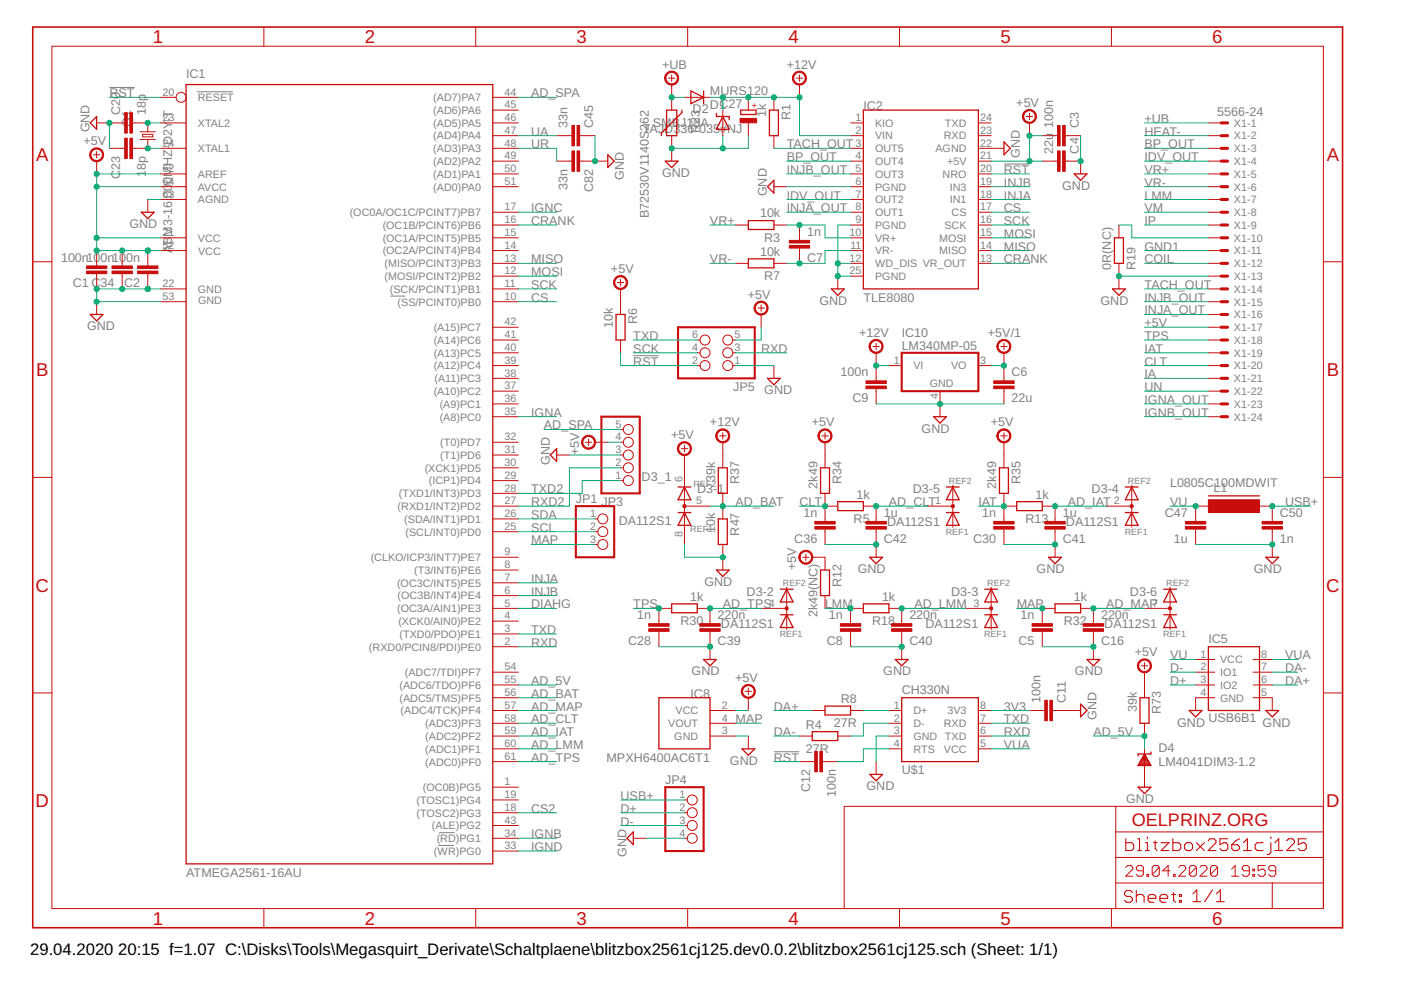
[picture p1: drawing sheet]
<svg xmlns="http://www.w3.org/2000/svg" width="297mm" height="210mm" viewBox="0 0 297 210" stroke-linecap="round" stroke-linejoin="round" font-family="sans-serif">
<path d="M23.2 18.5h5.4M41.8 19.5h7.5M212.9 34.8h5.3M82.8 62.8h3.1M134.3 75.4h5.3M164.1 159.4h5.3M93 179.3h3.2M93.1 176.6h3.3" fill="none" stroke="#808080" stroke-width=".21"/>
<g fill="none" stroke="#c90d0c" stroke-width=".28">
<path d="M39.5 17.9h65v165.3h-65zM146.5 19.3l2.7 1.3-2.7 1.4zM149.2 19.3v2.7M20.5 24.7v2.7l-1.4-1.3zM128.9 32.8l1.3 1.4-1.3 1.3zM141.1 34.2h2.7l-1.4 1.3zM141.3 23.3h2.2v5.5h-2.2zM144.6 23.3v.6l-4.4 4.3v.6M151.9 24v.7h2.7v.7M153.2 24.7l1.4 2.7h-2.7zM157 23.3h3.3v1h-3.3zM163.1 23.3h1.9v5.5h-1.9z"/>
<path d="M164.1 38.2v2.7l-1.4-1.3zM183 23.3h24.4v38h-24.4zM212.9 30.1l1.3 1.4-1.3 1.3zM227.8 36.9h2.7l-1.4 1.3zM30 45h2.7l-1.4 1.4zM158.7 46.8h5.4v1.9h-5.4zM158.7 54.9h5.4v1.9h-5.4zM236.3 50.4h1.9v5.4h-1.9zM19.1 66.7h2.7l-1.3 1.3zM130.6 66.7h1.9v5.4h-1.9zM176.3 61.3h2.7l-1.4 1.3zM235.9 61.3h2.7l-1.4 1.3z"/>
<path d="M118 95.1v2.7l-1.3-1.3zM152.3 99.2h1.9v5.4h-1.9zM162.7 80.2h2.7l-1.3 1.4zM174 99.2h1.9v5.4h-1.9zM198 88.3h2.7l-1.4 1.4zM211.9 99.2h1.9v5.4h-1.9zM143.8 103.3h2.7M143.8 108.7h2.7M145.1 103.3l1.4 2.7h-2.7zM145.1 108.7l1.4 2.7h-2.7zM152.3 110h1.9v5.4h-1.9zM177.6 106.4h5.4v1.9h-5.4z"/>
<path d="M184.4 118.2h2.7l-1.3 1.3zM200.7 103.3h2.7M200.7 108.7h2.7M202 108.7l1.4 2.7h-2.7zM202 103.3l1.4 2.7h-2.7zM215.6 106.4h5.4v1.9h-5.4zM222.3 118.2h2.7l-1.3 1.3zM238.6 103.3h2.7M238.6 108.7h2.7M239.9 108.7l1.4 2.7h-2.7zM239.9 103.3l1.4 2.7h-2.7zM256.2 105.1h10.8"/>
<path d="M268.4 118.2h2.7l-1.4 1.3zM142.4 128h5.4v1.9h-5.4zM149.2 139.8h2.7l-1.4 1.4zM151.9 120.9h2.7l-1.4 1.3zM165.4 124.9h2.7M165.4 130.3h2.7M166.8 124.9l1.3 2.7h-2.7zM166.8 130.3l1.3 2.8h-2.7zM174 120.9h1.9v5.4h-1.9zM183 128h5.5v1.9h-5.5zM189.8 139.8h2.7l-1.3 1.4zM208.8 124.9h2.7"/>
<path d="M208.8 130.3h2.7M210.1 124.9l1.4 2.7h-2.7zM210.1 130.3l1.4 2.8h-2.7zM223.7 128h5.4v1.9h-5.4zM230.5 139.8h2.7l-1.4 1.4zM246.7 124.9h2.7M246.7 130.3h2.7M248.1 124.9l1.3 2.7h-2.7zM248.1 130.3l1.3 2.8h-2.7zM256.2 137.1h10.8v13.5h-10.8zM139.7 147.9h10.8v10.9h-10.8zM157.3 158.8h2.7l-1.3 1.3z"/>
<path d="M172.2 155.1h5.4v1.9h-5.4zM174.9 149.7h5.4v1.9h-5.4zM191.2 147.9h16.2v13.6h-16.2zM229.1 149.3l1.4 1.3-1.4 1.4zM241.7 147.9h1.9v5.5h-1.9zM242.7 159.9l1.3 2.4h-2.7zM244 159.4v.5h-2.7v.4M252.1 150.6h2.7l-1.3 1.4zM268.4 150.6h2.7l-1.4 1.4zM132.9 177.7l1.4-1.3v2.7zM184.4 164.2h2.7l-1.3 1.3zM241.3 166.9h2.7l-1.3 1.4z"/>
<path d="M241.3 162.3h2.7M241.4 162h2.5M241.6 161.8h2.1M241.7 161.5h1.9M241.9 161.3h1.6M242 161.1h1.3M242.1 160.8h1.1M242.3 160.6h.8M242.4 160.4h.5M242.5 160.1h.3"/>
</g>
<g fill="none" stroke="#c90d0c" stroke-width=".21">
<path d="M11 9.8h269.6v182.8h-269.6zM55.9 5.7v4.1M100.9 5.7v4.1M141.7 16.6h1.4M142.4 15.9v1.4M142.4 17.9v5.4M145.8 5.7v4.1M168.8 16.6h1.4M169.5 15.9v1.4M169.5 17.9v2.7M190.7 5.7v4.1M235.6 5.7v4.1"/>
<path d="M19.8 32.8h1.4M20.5 32.1v1.4M20.5 34.2v2.7M20.5 26.1h6M23.2 31.5h3.3M28.1 26.1h3.2v1.8M29.7 27.9h3.3M29.7 29.6h3.3M30.2 28.5h2.2v.5h-2.2zM31.3 29.6v1.9h-3.2M34 20.6h3.3M34 26.1h5.5"/>
<path d="M34 31.5h5.5M34 36.9h5.5M34 39.6h5.5M104.5 20.6h5.4M104.5 26.1h5.4M104.5 31.5h5.4M104.5 28.8h5.4M104.5 34.2h5.4M104.5 36.9h5.4M104.5 39.6h5.4M104.5 23.3h5.4M118 28.8h3.3"/>
<path d="M118 34.2h3.3M122.9 28.8h3.3M122.9 34.2h6M142.4 28.8v5.4M145.1 20.6h5.4M153.2 23.3v5.5M158.7 20.6v2.7M158.7 26.1v2.7M164.1 20.6v2.7M164.1 28.8v2.7M164.1 39.6h2.7M180.3 26.1h2.7"/>
<path d="M180.3 31.5h2.7M180.3 28.8h2.7M180.3 34.2h2.7M180.3 36.9h2.7M180.3 39.6h2.7M207.4 26.1h2.7M207.4 31.5h5.5M207.4 28.8h2.7M207.4 34.2h2.7M207.4 36.9h2.7M207.4 39.6h2.7M217.6 24.7h1.3"/>
<path d="M218.3 24v1.4M218.3 26.1v2.7M221 28.8h3.2M221 34.2h3.2M225.8 28.8h3.3M225.8 34.2h3.3v2.7M256.2 26.1h2.7M256.2 31.5h2.7M256.2 28.8h2.7M256.2 34.2h2.7M256.2 36.9h2.7M256.2 39.6h2.7"/>
<path d="M6.9 55.5h4.1M20.5 53.1v3.3M20.5 58v3.3M25.9 53.1v3.3M25.9 58v3.3M31.3 42.3v2.7M31.3 53.1v3.3M31.3 58v3.3M34 42.3h5.5M34 50.4h5.5M34 53.1h5.5M104.5 45h5.4"/>
<path d="M104.5 47.7h5.4M104.5 50.4h5.4M104.5 53.1h5.4M104.5 55.8h5.4M104.5 58.5h5.4M130.9 59.9h1.3M131.6 59.2v1.4M156 47.7h2.7M156 55.8h2.7M164.1 47.7h2.7M164.1 55.8h2.7M169.5 47.7v3.3"/>
<path d="M169.5 52.6v3.2M177.6 58.5v2.8M180.3 42.3h2.7M180.3 45h2.7M180.3 47.7h2.7M180.3 50.4h2.7M180.3 53.1h2.7M180.3 55.8h2.7M180.3 58.5h2.7M207.4 42.3h2.7M207.4 45h2.7M207.4 47.7h2.7"/>
<path d="M207.4 50.4h2.7M207.4 53.1h2.7M207.4 55.8h2.7M237.2 47.7v2.7M237.2 55.8v5.5M256.2 42.3h2.7M256.2 45h2.7M256.2 47.7h2.7M256.2 50.4h2.7M256.2 53.1h2.7M256.2 55.8h2.7M256.2 58.5h2.7"/>
<path d="M280.6 55.5h4M20.5 64v2.7M34 61.3h5.5M34 64h5.5M104.5 77.5h5.4M104.5 74.8h5.4M104.5 72.1h5.4M104.5 69.4h5.4M104.5 61.3h5.4M104.5 64h5.4M131.6 61.3v5.4M131.6 72.1v2.7"/>
<path d="M147.8 77.5h.6M147.8 74.8h.6M147.8 72.1h.6M155.4 77.5h.6M155.4 74.8h.6M155.4 72.1h.6M160.7 65.3h1.4M161.4 64.6v1.4M161.4 66.7v2.7M164.1 77.5v2.7M185.1 73.4h1.3M185.8 72.8v1.3"/>
<path d="M185.8 74.8v6M188.5 77.5h2.7M207.4 77.5h2.7M212.2 73.4h1.3M212.9 72.8v1.3M212.9 74.8v6M256.2 77.5h2.7M256.2 74.8h2.7M256.2 72.1h2.7M256.2 69.4h2.7M256.2 61.3h2.7M256.2 64h2.7"/>
<path d="M256.2 66.7h2.7M104.5 88.3h5.4M104.5 85.6h5.4M104.5 82.9h5.4M104.5 80.2h5.4M104.5 93.8h5.4M104.5 96.5h5.4M104.5 99.2h5.4M118 96.5h2.7M124.1 93.8h1.4M124.8 93.1v1.3M126.2 93.8h2.7"/>
<path d="M131.6 93.8h.6M131.6 96.5h.6M131.6 99.2h.6M131.6 91.1h.6M144.4 95.1h1.4M145.1 94.4v1.4M145.1 96.5v18.9M152.6 92.4h1.3M153.2 91.7v1.4M153.2 93.8v5.4M174.2 92.4h1.4M174.9 91.7v1.4"/>
<path d="M174.9 93.8v5.4M185.8 82.4v3.2M199.3 82.9v5.4M212.2 92.4h1.3M212.9 82.4v3.2M212.9 91.7v1.4M212.9 93.8v5.4M256.2 88.3h2.7M256.2 85.6h2.7M256.2 82.9h2.7M256.2 80.2h2.7M6.9 101.2h4.1"/>
<path d="M104.5 107.3h5.4M104.5 118.2h5.4M104.5 101.9h5.4M104.5 112.7h5.4M104.5 110h5.4M104.5 104.6h5.4M126.2 112.7h.5M126.2 110h.5M126.2 115.4h.5M131.6 101.9h.6M145.1 107.3h5.4M153.2 104.6v5.4"/>
<path d="M153.2 115.4v5.5M170.2 118.2h1.3M170.9 117.5v1.3M172.2 118.2h2.7v2.7M174.9 107.3h2.7M174.9 104.6v6M174.9 112.2v3.2M183 107.3h2.8v3.3M185.8 112.2v6M196.6 107.3h5.4M202 102.8v9M212.9 107.3h2.7"/>
<path d="M212.9 104.6v6M212.9 112.2v3.2M221 107.3h2.7v3.3M223.7 112.2v6M234.5 107.3h5.4M239.9 102.8v9M253.5 112.2v3.2M256.2 107.3h-2.7v3.3M267 107.3h2.7v3.3M269.7 112.2v6M280.6 101.2h4M104.5 129h5.4"/>
<path d="M104.5 126.3h5.4M104.5 123.6h5.4M104.5 137.1h5.4M104.5 120.9h5.4M104.5 134.4h5.4M104.5 131.7h5.4M139.7 133.9v3.2M142.4 129h-2.7v3.2M147.8 129h2.7v3.2M150.5 133.9v5.9M161.4 129h5.4M166.8 124.5v9"/>
<path d="M174.9 126.3v2.7M180.3 133.9v3.2M183 129h-2.7v3.2M188.5 129h2.7v3.2M191.2 133.9v5.9M204.7 129h5.4M210.1 124.5v9M221 133.9v3.2M223.7 129h-2.7v3.2M229.1 129h2.7v3.2M231.8 133.9v5.9M242.7 129h5.4"/>
<path d="M248.1 124.5v9M253.5 139.8h4.1M265.7 139.8h4M6.9 146.9h4.1M104.5 150.6h5.4M104.5 156.1h5.4M104.5 153.4h5.4M104.5 158.8h5.4M104.5 147.9h5.4M104.5 145.2h5.4M104.5 142.5h5.4M150.5 150.6h5.5"/>
<path d="M150.5 156.1h5.5M150.5 153.4h5.5M158 146.6h1.3M158.7 145.9v1.4M158.7 147.9v2.7M158.7 156.1v2.7M169.5 156.1h2.7M172.2 150.6h2.7M177.6 156.1h2.7M180.3 150.6h2.7M188.5 150.6h2.7M188.5 156.1h2.7"/>
<path d="M188.5 153.4h2.7M188.5 158.8h2.7M207.4 150.6h2.7M207.4 156.1h2.7M207.4 153.4h2.7M207.4 158.8h2.7M218.3 150.6h3.2M223.1 150.6h6M242 141.2h1.3M242.7 140.5v1.3M242.7 142.5v5.4M242.7 153.4v2.7"/>
<path d="M242.7 158.8v8.1M253.5 145.2h4.1M253.5 142.5h4.1M257.6 147.9h-4.1v2.7M265.7 147.9h4v2.7M265.7 145.2h4M265.7 142.5h4M280.6 146.9h4M104.5 161.5h5.4M104.5 175h5.4M104.5 166.9h5.4M104.5 177.7h5.4"/>
<path d="M104.5 169.6h5.4M104.5 172.3h5.4M134.3 177.7h2.7M145.1 175h.6M145.1 177.7h.6M145.1 169.6h.6M145.1 172.3h.6M169.5 161.5h3.2M174.4 161.5h3.2M185.8 161.5v2.7M236.6 171v21.6M236.6 176.4h44"/>
<path d="M280.6 171h-101.6v21.6M55.9 192.6v4.1M100.9 192.6v4.1M104.5 180.4h5.4M145.8 192.6v4.1M190.7 192.6v4.1M235.6 192.6v4.1M236.6 187.2h44M236.6 181.8h44M238.7 183.9l.4-.4h.7l.4 .4v.4l-1.5 1.5h1.5M242.4 184.6h-1.1l-.4-.3v-.4l.4-.4h.7l.4 .4v1.5l-.4 .4h-.7l-.4-.4M243.2 185.4h.3v.4h-.3z"/>
<path d="M245.8 183.9v1.5l-.4 .4h-.7l-.4-.4M245.8 183.9l-.4-.4h-.7l-.4 .4v1.5M245.8 183.9l-1.5 1.5M248 184.6h-1.5l1.2-1.1v2.3M248.8 185.4h.4v.4h-.4zM249.9 183.9l.4-.4h.7l.4 .4v.4l-1.5 1.5h1.5M253.7 183.9v1.5l-.4 .4h-.8l-.3-.4M253.7 183.9l-.4-.4h-.8l-.3 .4v1.5M253.7 183.9l-1.5 1.5M254.4 183.9l.4-.4h.7l.4 .4v.4l-1.5 1.5h1.5M258.1 183.9v1.5l-.3 .4h-.8l-.4-.4M258.1 183.9l-.3-.4h-.8l-.4 .4v1.5"/>
<path d="M258.1 183.9l-1.5 1.5M261.1 185.8h1.5M261.1 184.3l.8-.8v2.3M264.9 184.6h-1.1l-.4-.3v-.4l.4-.4h.7l.4 .4v1.5l-.4 .4h-.7l-.4-.4M265.6 185.4h.4v.4h-.4zM265.6 184.3h.4v.3h-.4zM268.2 183.5h-1.5v1.1l.8-.3h.4l.3 .3v.8l-.3 .4h-.8l-.4-.4M269.7 187.2v5.4M270.5 184.6h-1.1l-.4-.3v-.4l.4-.4h.7l.4 .4v1.5l-.4 .4h-.7l-.4-.4"/>
<circle cx="38.4" cy="20.6" r="1.06"/>
<circle cx="149.5" cy="72.1" r="1.06"/>
<circle cx="149.5" cy="77.5" r="1.06"/>
<circle cx="149.5" cy="74.8" r="1.06"/>
<circle cx="154.3" cy="74.8" r="1.06"/>
<circle cx="154.3" cy="77.5" r="1.06"/>
<circle cx="154.3" cy="72.1" r="1.06"/>
<circle cx="133.2" cy="93.8" r="1.06"/>
<circle cx="133.2" cy="99.2" r="1.06"/>
<circle cx="133.2" cy="96.5" r="1.06"/>
<circle cx="133.2" cy="91.1" r="1.06"/>
<circle cx="127.8" cy="110" r="1.06"/>
<circle cx="127.8" cy="115.4" r="1.06"/>
<circle cx="127.8" cy="112.7" r="1.06"/>
<circle cx="133.2" cy="101.9" r="1.06"/>
<circle cx="146.8" cy="169.6" r="1.06"/>
<circle cx="146.8" cy="172.3" r="1.06"/>
<circle cx="146.8" cy="177.7" r="1.06"/>
<circle cx="146.8" cy="175" r="1.06"/>
</g>
<g fill="#c90d0c" stroke="#c90d0c" stroke-width=".21">
<path d="M156.9 25.1h3.5v.9h-3.5z"/>
<path d="M137.5 132.2h4.4v.6h-4.4z"/>
<path d="M137.5 133.3h4.4v.6h-4.4z"/>
<path d="M210.7 110.6h4.3v.5h-4.3z"/>
<path d="M210.7 111.6h4.3v.6h-4.3z"/>
<path d="M172.8 110.6h4.3v.5h-4.3z"/>
<path d="M172.8 111.6h4.3v.6h-4.3z"/>
<path d="M148.4 132.2h4.3v.6h-4.3z"/>
<path d="M148.4 133.3h4.3v.6h-4.3z"/>
<path d="M189 132.2h4.3v.6h-4.3z"/>
<path d="M189 133.3h4.3v.6h-4.3z"/>
<path d="M221.5 110.6h4.3v.5h-4.3z"/>
<path d="M221.5 111.6h4.3v.6h-4.3z"/>
<path d="M183.6 110.6h4.3v.5h-4.3z"/>
<path d="M183.6 111.6h4.3v.6h-4.3z"/>
<path d="M218.8 132.2h4.3v.6h-4.3z"/>
<path d="M218.8 133.3h4.3v.6h-4.3z"/>
<path d="M229.7 132.2h4.3v.6h-4.3z"/>
<path d="M229.7 133.3h4.3v.6h-4.3z"/>
<path d="M18.3 56.4h4.3v.5h-4.3z"/>
<path d="M18.3 57.5h4.3v.5h-4.3z"/>
<path d="M29.2 56.4h4.3v.5h-4.3z"/>
<path d="M29.2 57.5h4.3v.5h-4.3z"/>
<path d="M23.7 56.4h4.4v.5h-4.4z"/>
<path d="M23.7 57.5h4.4v.5h-4.4z"/>
<path d="M27.5 23.9h.6v4.3h-.6z"/>
<path d="M26.4 23.9h.6v4.3h-.6z"/>
<path d="M27.5 29.3h.6v4.3h-.6z"/>
<path d="M26.4 29.3h.6v4.3h-.6z"/>
<path d="M224.2 26.6h.6v4.3h-.6z"/>
<path d="M225.3 26.6h.5v4.3h-.5z"/>
<path d="M224.2 32h.6v4.3h-.6z"/>
<path d="M225.3 32h.5v4.3h-.5z"/>
<path d="M210.7 81.9h4.3v.5h-4.3z"/>
<path d="M210.7 80.8h4.3v.5h-4.3z"/>
<path d="M167.3 51h4.4v.5h-4.4z"/>
<path d="M167.3 52h4.4v.6h-4.4z"/>
<path d="M251.3 111.6h4.4v.6h-4.4z"/>
<path d="M251.3 110.6h4.4v.5h-4.4z"/>
<path d="M256.2 106h10.8v2.7h-10.8z"/>
<path d="M267.6 111.6h4.3v.6h-4.3z"/>
<path d="M267.6 110.6h4.3v.5h-4.3z"/>
<path d="M221.5 148.5h.6v4.3h-.6z"/>
<path d="M222.6 148.5h.5v4.3h-.5z"/>
<path d="M178.2 132.2h4.3v.6h-4.3z"/>
<path d="M178.2 133.3h4.3v.6h-4.3z"/>
<path d="M121.3 32h.5v4.3h-.5z"/>
<path d="M122.3 32h.6v4.3h-.6z"/>
<path d="M121.3 26.6h.5v4.3h-.5z"/>
<path d="M122.3 26.6h.6v4.3h-.6z"/>
<path d="M183.6 80.8h4.3v.5h-4.3z"/>
<path d="M183.6 81.9h4.3v.5h-4.3z"/>
<path d="M173.8 159.3h.6v4.3h-.6z"/>
<path d="M172.7 159.3h.6v4.3h-.6z"/>
</g>
<g fill="#c90d0c" stroke="#c90d0c" stroke-width=".21">
<path d="M173.8 91.4a1.49 1.49 0 0 1 2.4 .2 1.49 1.49 0 0 1-.9 2.3 1.49 1.49 0 0 1-1.9-1.5h.3a1.22 1.22 0 0 1 1.7-1.1 1.22 1.22 0 0 1 .3 2 1.22 1.22 0 0 1-2-.6v-.3h-.3z" fill-rule="evenodd"/>
<path d="M211.7 91.4a1.49 1.49 0 0 1 2.4 .2 1.49 1.49 0 0 1-.8 2.3 1.49 1.49 0 0 1-2-1.5h.3a1.22 1.22 0 0 1 1.7-1.1 1.22 1.22 0 0 1 .3 2 1.22 1.22 0 0 1-1.9-.6l-.1-.3h-.3z" fill-rule="evenodd"/>
<path d="M152.1 91.4a1.49 1.49 0 0 1 2.4 .2 1.49 1.49 0 0 1-.9 2.3 1.49 1.49 0 0 1-1.9-1.5h.3a1.22 1.22 0 0 1 1.7-1.1 1.22 1.22 0 0 1 .3 2 1.22 1.22 0 0 1-1.9-.6l-.1-.3h-.3z" fill-rule="evenodd"/>
<path d="M19.4 31.8a1.48 1.48 0 0 1 2.3 .2 1.48 1.48 0 0 1-.8 2.2 1.48 1.48 0 0 1-1.9-1.4h.3a1.22 1.22 0 0 1 1.7-1.1 1.22 1.22 0 0 1 .3 2 1.22 1.22 0 0 1-2-.6v-.3h-.3z" fill-rule="evenodd"/>
<path d="M160.3 64.3a1.49 1.49 0 0 1 2.3 .3 1.49 1.49 0 0 1-.8 2.2 1.49 1.49 0 0 1-1.9-1.5h.2a1.22 1.22 0 0 1 1.8-1.1 1.22 1.22 0 0 1 .3 2 1.22 1.22 0 0 1-2-.6l-.1-.3h-.2z" fill-rule="evenodd"/>
<path d="M130.5 58.9a1.49 1.49 0 0 1 2.3 .2 1.49 1.49 0 0 1-.8 2.3 1.49 1.49 0 0 1-1.9-1.5h.2a1.22 1.22 0 0 1 1.8-1.1 1.22 1.22 0 0 1 .3 2 1.22 1.22 0 0 1-2-.6l-.1-.3h-.2z" fill-rule="evenodd"/>
<path d="M217.1 23.7a1.49 1.49 0 0 1 2.4 .2 1.49 1.49 0 0 1-.8 2.2 1.49 1.49 0 0 1-1.9-1.4h.2a1.22 1.22 0 0 1 1.7-1.2 1.22 1.22 0 0 1 .4 2.1 1.22 1.22 0 0 1-2-.6l-.1-.3h-.2z" fill-rule="evenodd"/>
<path d="M157.5 145.6a1.49 1.49 0 0 1 2.4 .2 1.49 1.49 0 0 1-.8 2.2 1.49 1.49 0 0 1-1.9-1.4h.2a1.22 1.22 0 0 1 1.8-1.2 1.22 1.22 0 0 1 .2 2.1 1.22 1.22 0 0 1-1.9-.6l-.1-.3h-.2z" fill-rule="evenodd"/>
<path d="M144 94.1a1.49 1.49 0 0 1 2.4 .2 1.49 1.49 0 0 1-.9 2.3 1.49 1.49 0 0 1-1.9-1.5h.3a1.22 1.22 0 0 1 1.7-1.1 1.22 1.22 0 0 1 .3 2 1.22 1.22 0 0 1-2-.6v-.3h-.3z" fill-rule="evenodd"/>
<path d="M168.4 15.6a1.49 1.49 0 0 1 2.4 .2 1.49 1.49 0 0 1-.9 2.2 1.49 1.49 0 0 1-1.9-1.4h.3a1.22 1.22 0 0 1 1.7-1.2 1.22 1.22 0 0 1 .3 2 1.22 1.22 0 0 1-2-.6v-.2h-.3z" fill-rule="evenodd"/>
<path d="M141.3 15.6a1.49 1.49 0 0 1 2.4 .2 1.49 1.49 0 0 1-.9 2.2 1.49 1.49 0 0 1-1.9-1.4h.3a1.22 1.22 0 0 1 1.7-1.2 1.22 1.22 0 0 1 .3 2 1.22 1.22 0 0 1-2-.6v-.2h-.3z" fill-rule="evenodd"/>
<path d="M241.5 140.2a1.49 1.49 0 0 1 2.4 .2 1.49 1.49 0 0 1-.9 2.2 1.49 1.49 0 0 1-1.8-1.4h.2a1.22 1.22 0 0 1 1.7-1.2 1.22 1.22 0 0 1 .3 2.1 1.22 1.22 0 0 1-1.9-.6l-.1-.3h-.2z" fill-rule="evenodd"/>
<path d="M123.7 92.8a1.49 1.49 0 0 1 2.4 .2 1.49 1.49 0 0 1-.9 2.2 1.49 1.49 0 0 1-1.9-1.4h.3a1.22 1.22 0 0 1 1.7-1.2 1.22 1.22 0 0 1 .3 2.1 1.22 1.22 0 0 1-2-.6v-.3h-.3z" fill-rule="evenodd"/>
<path d="M184.6 72.5a1.49 1.49 0 0 1 2.4 .2 1.49 1.49 0 0 1-.8 2.2 1.49 1.49 0 0 1-1.9-1.5h.2a1.22 1.22 0 0 1 1.8-1.1 1.22 1.22 0 0 1 .2 2.1 1.22 1.22 0 0 1-1.9-.7l-.1-.3h-.2z" fill-rule="evenodd"/>
<path d="M211.7 72.5a1.49 1.49 0 0 1 2.4 .2 1.49 1.49 0 0 1-.8 2.2 1.49 1.49 0 0 1-2-1.5h.3a1.22 1.22 0 0 1 1.7-1.1 1.22 1.22 0 0 1 .3 2.1 1.22 1.22 0 0 1-1.9-.7l-.1-.3h-.3z" fill-rule="evenodd"/>
<path d="M169.7 117.2a1.49 1.49 0 0 1 2.4 .2 1.49 1.49 0 0 1-.8 2.2 1.49 1.49 0 0 1-1.9-1.4h.2a1.22 1.22 0 0 1 1.7-1.2 1.22 1.22 0 0 1 .3 2 1.22 1.22 0 0 1-1.9-.6l-.1-.2h-.2z" fill-rule="evenodd"/>
<circle cx="145.1" cy="107.3" r=".36"/>
<circle cx="166.8" cy="129" r=".35"/>
<circle cx="210.1" cy="129" r=".35"/>
<circle cx="239.9" cy="107.3" r=".35"/>
<circle cx="202" cy="107.3" r=".36"/>
<circle cx="248.1" cy="129" r=".35"/>
</g>
<g fill="none" stroke="#c90d0c" stroke-width=".23">
<path d="M238.7 177.8v2.5h1.2l.4-.4v-.8l-.4-.4h-1.2M241.2 177.8h.4v2.5M242.8 178.7h.5v1.6M243.3 177.4v.4M244.5 178.7h.8M244.9 178.3v1.6l.4 .4M246.2 178.7h1.6l-1.6 1.6h1.6M248.7 177.8v2.5h1.2l.4-.4v-.8l-.4-.4h-1.2M251.2 179.1l.4-.4h.8l.4 .4v.8l-.4 .4h-.8l-.4-.4zM253.7 178.7l1.6 1.6M255.3 178.7l-1.6 1.6M256.2 178.3l.4-.5h.8l.4 .5v.4l-1.6 1.6h1.6"/>
<path d="M260.3 177.8h-1.6v1.3l.8-.4h.4l.4 .4v.8l-.4 .4h-.8l-.4-.4M261.2 179.1h1.2l.4 .4v.4l-.4 .4h-.8l-.4-.4zM262.8 177.8l-.8 .5-.8 .8M263.6 178.7l.9-.9v2.5M267.8 178.7h-1.2l-.5 .4v.8l.5 .4h1.2M269.5 178.7v2.1l-.5 .4h-.4M269.5 177.4v.4M270.3 178.7l.8-.9v2.5M272.8 178.3l.4-.5h.8l.4 .5v.4l-1.6 1.6h1.6M276.9 177.8h-1.6v1.3l.8-.4h.4l.4 .4v.8l-.4 .4h-.8l-.4-.4M240.1 189.2l-.4-.4h-.9l-.4 .4v.5l.4 .4h.9l.4 .4v.4l-.4 .4h-.9l-.4-.4M240.9 190.1l.4-.4h.9l.4 .4v1.2"/>
<path d="M240.9 188.8v2.5M241.2 180.3h.8M242.8 180.3h.9M243.4 190.5h1.7v-.4l-.4-.4h-.9l-.4 .4v.8l.4 .4h.9M245.9 190.5h1.7v-.4l-.4-.4h-.9l-.4 .4v.8l.4 .4h.9M248.4 189.7h.8M248.8 189.2v1.7l.4 .4M250.1 189.7h.4v.4h-.4zM250.1 190.9h.4v.4h-.4zM252.9 189.5l.8-.8v2.5M252.9 191.2h1.7M257.1 188.7l-1.7 2.5"/>
<path d="M257.9 191.2h1.7M257.9 189.5l.8-.8v2.5M263.6 180.3h1.7M270.3 180.3h1.6"/>
</g>
<path d="M6.9 5.7h277.7v191h-277.7z" fill="none" stroke="#c90d0c" stroke-width=".34"/>
<path d="M143.8 69.4h16.2v10.8h-16.2zM191.2 74.8h16.2v8.1h-16.2zM127.5 88.3h8.1v16.3h-8.1zM122.1 107.3h8.1v10.9h-8.1zM141.1 166.9h8.1v13.5h-8.1z" fill="none" stroke="#c90d0c" stroke-width=".44"/>
<g fill="none" stroke="#c90d0c" stroke-width=".66">
<path d="M258.9 26.1h1.4M258.9 28.8h1.4M258.9 31.5h1.4M258.9 34.2h1.4M258.9 36.9h1.4M258.9 39.6h1.4M258.9 42.3h1.4M258.9 45h1.4M258.9 47.7h1.4M258.9 50.4h1.4M258.9 53.1h1.4M258.9 55.8h1.4"/>
<path d="M258.9 58.5h1.4M258.9 61.3h1.4M258.9 64h1.4M258.9 66.7h1.4M258.9 69.4h1.4M258.9 72.1h1.4M258.9 74.8h1.4M258.9 77.5h1.4M258.9 80.2h1.4M258.9 82.9h1.4M258.9 85.6h1.4M258.9 88.3h1.4"/>
</g>
<g fill="none" stroke="#0dab76" stroke-width=".21">
<path d="M20.5 39.6h13.5M23.2 26.1v5.4M23.2 20.6h10.8M31.3 31.5h2.7M31.3 26.1h2.7M34 36.9h-13.5v16.2h13.5M109.9 31.5h8.1v2.7M109.9 28.8h8.1M109.9 20.6h8.1M126.2 28.8v5.4M142.4 20.6h2.7M150.5 20.6h19v8.2h10.8"/>
<path d="M153.2 20.6v2.7M153.2 28.8v2.7M158.7 28.8v2.7h-16.3M164.1 31.5h16.2M166.8 39.6h13.5M166.8 36.9h13.5M166.8 34.2h13.5M210.1 39.6h8.2M210.1 36.9h8.2M210.1 34.2h10.9M221 28.8h-2.7v5.4M229.1 28.8v5.4"/>
<path d="M242.7 31.5h13.5M242.7 39.6h13.5M242.7 36.9h13.5M242.7 34.2h13.5M242.7 28.8h13.5M242.7 26.1h13.5M20.5 50.4h13.5M31.3 42.3h2.7M109.9 58.5h8.1M109.9 47.7h8.1M109.9 55.8h8.1M109.9 45h8.1"/>
<path d="M150.5 47.7h5.5M150.5 55.8h5.5M166.8 42.3h13.5M166.8 47.7h8.1v2.7h5.4M166.8 45h13.5M177.6 55.8h2.7M180.3 47.7h-2.7v10.8h2.7M180.3 53.1h-5.4v2.7h-8.1M210.1 42.3h8.2M210.1 47.7h8.2M210.1 55.8h8.2M210.1 50.4h8.2"/>
<path d="M210.1 53.1h8.2M210.1 45h8.2M237.2 58.5h19M237.2 47.7h2.7v2.7h16.3M242.7 42.3h13.5M242.7 47.7h13.5M242.7 55.8h13.5M242.7 53.1h13.5M242.7 45h13.5M34 61.3h-13.5v2.7h13.5M109.9 61.3h8.1M109.9 64h8.1"/>
<path d="M131.6 74.8v2.7h16.2M134.3 72.1h13.5M134.3 74.8h13.5M156 77.5h8.1M156 74.8h10.8M161.4 69.4v2.7h-5.4M185.8 77.5h2.7M210.1 77.5h2.8M242.7 61.3h13.5M242.7 64h13.5M242.7 77.5h13.5M242.7 72.1h13.5"/>
<path d="M242.7 69.4h13.5M242.7 74.8h13.5M242.7 66.7h13.5M109.9 88.3h8.1M115.3 91.1h16.3M120.7 96.5h10.9M128.9 93.8h2.7M131.6 99.2h-10.9v8.1h-10.8M185.8 85.6h27.1M242.7 85.6h13.5M242.7 88.3h13.5M242.7 82.9h13.5"/>
<path d="M242.7 80.2h13.5M109.9 112.7h16.3M109.9 110h16.3M112.6 115.4h13.6M131.6 101.9h-8.2v2.7h-13.5M145.1 115.4v2.8h8.1M150.5 107.3h13.6M169.5 107.3h5.4M174.9 115.4h10.9M185.8 107.3h10.8M207.4 107.3h5.5M212.9 115.4h10.8"/>
<path d="M223.7 107.3h10.8M248.1 107.3h5.4M253.5 115.4h16.2M269.7 107.3h8.2M109.9 137.1h8.1M109.9 129h8.1M109.9 134.4h8.1M109.9 123.6h8.1M109.9 126.3h8.1M134.3 129h5.4M139.7 137.1h10.8M150.5 129h10.9"/>
<path d="M174.9 129h5.4M180.3 137.1h10.9M191.2 129h13.5M215.6 129h5.4M221 137.1h10.8M231.8 129h10.9M248.1 139.8h5.4M269.7 139.8h5.5M109.9 156.1h8.1M109.9 150.6h8.1M109.9 147.9h8.1M109.9 153.4h8.1"/>
<path d="M109.9 158.8h8.1M109.9 145.2h8.1M156 156.1h2.7M156 150.6h2.7M156 153.4h5.4M164.1 156.1h5.4M164.1 150.6h8.1M183 150.6h5.5M188.5 153.4h-5.5v2.7h-2.7M188.5 156.1h-2.7v5.4M188.5 158.8h-5.5v2.7h-5.4M210.1 156.1h8.2"/>
<path d="M210.1 150.6h8.2M210.1 153.4h8.2M210.1 158.8h8.2M231.8 156.1h10.9v2.7M248.1 145.2h5.4M248.1 142.5h5.4M269.7 145.2h5.5M269.7 142.5h5.5M109.9 177.7h8.1M109.9 161.5h8.1M109.9 172.3h8.1M131.6 172.3h13.5"/>
<path d="M131.6 175h13.5M131.6 169.6h13.5M137 177.7h8.1M164.1 161.5h5.4M109.9 180.4h8.1"/>
</g>
<g fill="#0dab76" stroke="#0dab76" stroke-width=".21">
<circle cx="153.2" cy="31.5" r=".55"/>
<circle cx="142.4" cy="31.5" r=".55"/>
<circle cx="185.8" cy="115.4" r=".55"/>
<circle cx="223.7" cy="115.4" r=".55"/>
<circle cx="191.2" cy="137.1" r=".55"/>
<circle cx="150.5" cy="137.1" r=".55"/>
<circle cx="153.2" cy="118.2" r=".55"/>
<circle cx="231.8" cy="137.1" r=".55"/>
<circle cx="23.2" cy="26.1" r=".55"/>
<circle cx="20.5" cy="64" r=".55"/>
<circle cx="25.9" cy="61.3" r=".55"/>
<circle cx="31.3" cy="61.3" r=".55"/>
<circle cx="20.5" cy="61.3" r=".55"/>
<circle cx="177.6" cy="58.5" r=".55"/>
<circle cx="177.6" cy="55.8" r=".55"/>
<circle cx="229.1" cy="34.2" r=".55"/>
<circle cx="269.7" cy="115.4" r=".55"/>
<circle cx="126.2" cy="34.2" r=".55"/>
<circle cx="199.3" cy="85.6" r=".55"/>
<circle cx="237.2" cy="58.5" r=".55"/>
<circle cx="20.5" cy="50.4" r=".55"/>
<circle cx="20.5" cy="36.9" r=".55"/>
<circle cx="25.9" cy="53.1" r=".55"/>
<circle cx="31.3" cy="53.1" r=".55"/>
<circle cx="20.5" cy="53.1" r=".55"/>
<circle cx="20.5" cy="39.6" r=".55"/>
<circle cx="218.3" cy="34.2" r=".55"/>
<circle cx="218.3" cy="28.8" r=".55"/>
<circle cx="153.2" cy="20.6" r=".55"/>
<circle cx="158.7" cy="20.6" r=".55"/>
<circle cx="164.1" cy="20.6" r=".55"/>
<circle cx="169.5" cy="20.6" r=".55"/>
<circle cx="185.8" cy="77.5" r=".55"/>
<circle cx="174.9" cy="107.3" r=".55"/>
<circle cx="212.9" cy="107.3" r=".55"/>
<circle cx="153.2" cy="107.3" r=".55"/>
<circle cx="150.5" cy="129" r=".55"/>
<circle cx="185.8" cy="107.3" r=".55"/>
<circle cx="223.7" cy="107.3" r=".55"/>
<circle cx="231.8" cy="129" r=".55"/>
<circle cx="139.7" cy="129" r=".55"/>
<circle cx="180.3" cy="129" r=".55"/>
<circle cx="221" cy="129" r=".55"/>
<circle cx="31.3" cy="31.5" r=".55"/>
<circle cx="31.3" cy="26.1" r=".55"/>
<circle cx="191.2" cy="129" r=".55"/>
<circle cx="142.4" cy="20.6" r=".55"/>
<circle cx="169.5" cy="55.8" r=".55"/>
<circle cx="169.5" cy="47.7" r=".55"/>
<circle cx="253.5" cy="107.3" r=".55"/>
<circle cx="269.7" cy="107.3" r=".55"/>
<circle cx="242.7" cy="156.1" r=".55"/>
<circle cx="212.9" cy="77.5" r=".55"/>
</g>
<g font-size="3.9" fill="#c90d0c">
<text x="32.4" y="9.2">1</text>
<text x="77.3" y="9.2">2</text>
<text x="122.2" y="9.2">3</text>
<text x="167.2" y="9.2">4</text>
<text x="212.1" y="9.2">5</text>
<text x="257" y="9.2">6</text>
<text x="7.7" y="34">A</text>
<text x="281.3" y="34">A</text>
<text x="7.7" y="79.8">B</text>
<text x="281.3" y="79.8">B</text>
<text x="7.6" y="125.5">C</text>
<text x="281.2" y="125.5">C</text>
<text x="7.6" y="171.2">D</text>
<text x="281.2" y="171.2">D</text>
<text x="32.4" y="196.1">1</text>
<text x="77.3" y="196.1">2</text>
<text x="122.2" y="196.1">3</text>
<text x="167.2" y="196.1">4</text>
<text x="212.1" y="196.1">5</text>
<text x="257" y="196.1">6</text>
</g>
<text font-size="3.8" fill="#c90d0c" x="239.9" y="175">OELPRINZ.ORG</text>
<g font-size="3.5">
<text x="6.4" y="202.5">29.04.2020</text>
<text x="25.1" y="202.5">20:15 f=1.07 C:\Disks\Tools\Megasquirt_Derivate\Schaltplaene\blitzbox2561cj125.dev0.0.2\blitzbox2561cj125.sch (Sheet: 1/1)</text>
</g>
<g font-size="2.7" fill="#808080">
<text x="39.5" y="16.6">IC1</text>
<text x="140.4" y="14.5">+UB</text>
<text x="166.8" y="14.5">+12V</text>
<text x="23.2" y="20.6">RST</text>
<text x="112.6" y="20.6">AD_SPA</text>
<text x="150.5" y="20.1">MURS120</text>
<text x="150.5" y="23">D1</text>
<text x="152.6" y="22.8">C27</text>
<text x="183" y="23.3">IC2</text>
<text x="215.5" y="22.7">+5V</text>
<text x="19" y="28.1" transform="rotate(-90 19 28.1)">GND</text>
<text x="25.5" y="24.4" transform="rotate(-90 25.5 24.4)">C20</text>
<text x="27.8" y="26.9" transform="rotate(-90 27.8 26.9)">Q1</text>
<text x="30.9" y="24.4" transform="rotate(-90 30.9 24.4)">18p</text>
<text x="36.5" y="25.9" transform="rotate(-90 36.5 25.9)">-T</text>
<text x="112.6" y="28.8">UA</text>
<text x="120.3" y="27.1" transform="rotate(-90 120.3 27.1)">33n</text>
<text x="125.8" y="27.1" transform="rotate(-90 125.8 27.1)">C45</text>
<text x="136.3" y="28.2">TAJD3</text>
<text x="138.4" y="27">SMB</text>
<text x="144.2" y="27">J18A</text>
<text x="144.3" y="28.2">36*035#NJ</text>
<text x="146.9" y="24">D2</text>
<text x="148.4" y="28.2" transform="rotate(-90 148.4 28.2)">R23</text>
<text x="162.5" y="24.8" transform="rotate(-90 162.5 24.8)">1k</text>
<text x="167.6" y="25.4" transform="rotate(-90 167.6 25.4)">R1</text>
<text x="223.3" y="27.1" transform="rotate(-90 223.3 27.1)">100n</text>
<text x="228.7" y="27.1" transform="rotate(-90 228.7 27.1)">C3</text>
<text x="242.6" y="26">+UB</text>
<text x="242.6" y="28.8">HEAT-</text>
<text x="258.1" y="24.6">5566-24</text>
<text x="17.7" y="30.8">+5V</text>
<text x="36.5" y="30.8" transform="rotate(-90 36.5 30.8)">D2Y</text>
<text x="112.6" y="31.5">UR</text>
<text x="166.8" y="34.2">BP_OUT</text>
<text x="166.8" y="31.5">TACH_OUT</text>
<text x="216.2" y="33.5" transform="rotate(-90 216.2 33.5)">GND</text>
<text x="223.3" y="32.5" transform="rotate(-90 223.3 32.5)">22u</text>
<text x="228.7" y="32.5" transform="rotate(-90 228.7 32.5)">C4</text>
<text x="242.6" y="31.5">BP_OUT</text>
<text x="242.6" y="34.2">IDV_OUT</text>
<text x="25.5" y="38" transform="rotate(-90 25.5 38)">C23</text>
<text x="30.9" y="37.5" transform="rotate(-90 30.9 37.5)">18p</text>
<text x="36.5" y="41.9" transform="rotate(-90 36.5 41.9)">00</text>
<text x="36.5" y="38.9" transform="rotate(-90 36.5 38.9)">0MHZ-</text>
<text x="120.3" y="40.2" transform="rotate(-90 120.3 40.2)">33n</text>
<text x="125.8" y="40.7" transform="rotate(-90 125.8 40.7)">C82</text>
<text x="132.2" y="38.1" transform="rotate(-90 132.2 38.1)">GND</text>
<text x="140.4" y="37.6">GND</text>
<text x="162.6" y="41.6" transform="rotate(-90 162.6 41.6)">GND</text>
<text x="166.8" y="36.9">INJB_OUT</text>
<text x="212.8" y="36.9">RST</text>
<text x="212.8" y="39.6">INJB</text>
<text x="225.2" y="40.3">GND</text>
<text x="242.6" y="36.9">VR+</text>
<text x="242.6" y="39.6">VR-</text>
<text x="112.6" y="47.7">CRANK</text>
<text x="112.6" y="45">IGNC</text>
<text x="137.5" y="46.3" transform="rotate(-90 137.5 46.3)">B72530V1140S262</text>
<text x="150.5" y="47.7">VR+</text>
<text x="161.1" y="46.1">10k</text>
<text x="166.8" y="45">INJA_OUT</text>
<text x="166.8" y="42.3">IDV_OUT</text>
<text x="212.8" y="47.7">SCK</text>
<text x="212.8" y="42.3">INJA</text>
<text x="212.8" y="45">CS</text>
<text x="242.6" y="42.3">LMM</text>
<text x="242.6" y="45">VM</text>
<text x="242.6" y="47.7">IP</text>
<text x="27.4" y="48.4">GND</text>
<text x="36.5" y="53.7" transform="rotate(-90 36.5 53.7)">AB</text>
<text x="36.5" y="50.2" transform="rotate(-90 36.5 50.2)">M3-16.</text>
<text x="162" y="51.2">R3</text>
<text x="171.1" y="50">1n</text>
<text x="212.8" y="53.1">MISO</text>
<text x="212.8" y="50.4">MOSI</text>
<text x="242.6" y="53.1">GND1</text>
<text x="12.9" y="55.4">100n100n100n</text>
<text x="112.6" y="55.8">MISO</text>
<text x="112.6" y="58.6">MOSI</text>
<text x="129.5" y="57.9">+5V</text>
<text x="150.5" y="55.8">VR-</text>
<text x="161.1" y="54.2">10k</text>
<text x="162" y="59.3">R7</text>
<text x="171.1" y="55.4">C7</text>
<text x="212.8" y="55.8">CRANK</text>
<text x="235.6" y="57.2" transform="rotate(-90 235.6 57.2)">0R(NC)</text>
<text x="240.7" y="57.2" transform="rotate(-90 240.7 57.2)">R19</text>
<text x="242.6" y="55.8">COIL</text>
<text x="15.5" y="60.9">C1 C34</text>
<text x="26.3" y="60.9">C2</text>
<text x="112.6" y="61.3">SCK</text>
<text x="112.6" y="64">CS</text>
<text x="158.6" y="63.3">+5V</text>
<text x="173.7" y="64.6">GND</text>
<text x="183" y="64">TLE8080</text>
<text x="233.3" y="64.6">GND</text>
<text x="242.6" y="64">INJB_OUT</text>
<text x="242.6" y="61.3">TACH_OUT</text>
<text x="18.5" y="70.1">GND</text>
<text x="130" y="69.6" transform="rotate(-90 130 69.6)">10k</text>
<text x="135.1" y="68.7" transform="rotate(-90 135.1 68.7)">R6</text>
<text x="182.2" y="71.4">+12V</text>
<text x="191.2" y="71.4">IC10</text>
<text x="209.5" y="71.4">+5V/1</text>
<text x="242.6" y="69.4">+5V</text>
<text x="242.6" y="66.7">INJA_OUT</text>
<text x="134.3" y="72.1">TXD</text>
<text x="134.3" y="77.5">RST</text>
<text x="134.3" y="74.8">SCK</text>
<text x="161.4" y="74.8">RXD</text>
<text x="191.2" y="74.1">LM340MP-05</text>
<text x="242.6" y="77.5">CLT</text>
<text x="242.6" y="74.8">IAT</text>
<text x="242.6" y="72.1">TPS</text>
<text x="155.4" y="82.8">JP5</text>
<text x="162" y="83.6">GND</text>
<text x="178.2" y="79.8">100n</text>
<text x="214.5" y="79.8">C6</text>
<text x="242.6" y="82.9">UN</text>
<text x="242.6" y="80.2">IA</text>
<text x="112.6" y="88.3">IGNA</text>
<text x="180.7" y="85.2">C9</text>
<text x="214.5" y="85.2">22u</text>
<text x="242.6" y="88.3">IGNB_OUT</text>
<text x="242.6" y="85.6">IGNA_OUT</text>
<text x="115.3" y="91.1">AD_SPA</text>
<text x="142.3" y="93.1">+5V</text>
<text x="150.5" y="90.4">+12V</text>
<text x="172.1" y="90.4">+5V</text>
<text x="195.4" y="91.7">GND</text>
<text x="210.1" y="90.4">+5V</text>
<text x="116.5" y="98.5" transform="rotate(-90 116.5 98.5)">GND</text>
<text x="122.8" y="96.6" transform="rotate(-90 122.8 96.6)">+5V</text>
<text x="136" y="101.9">D3_1</text>
<text x="112.6" y="107.3">RXD2</text>
<text x="112.6" y="104.6">TXD2</text>
<text x="122.1" y="106.6">JP1 JP3</text>
<text x="147.8" y="104.6">D3-1</text>
<text x="151.6" y="102.1" transform="rotate(-90 151.6 102.1)">39k</text>
<text x="156" y="107.3">AD_BAT</text>
<text x="156.7" y="102.7" transform="rotate(-90 156.7 102.7)">R37</text>
<text x="169.5" y="107.3">CLT</text>
<text x="173.3" y="103.6" transform="rotate(-90 173.3 103.6)">2k49</text>
<text x="178.4" y="102.7" transform="rotate(-90 178.4 102.7)">R34</text>
<text x="181.6" y="105.7">1k</text>
<text x="188.5" y="107.3">AD_CLT</text>
<text x="193.5" y="104.6">D3-5</text>
<text x="207.4" y="107.3">IAT</text>
<text x="211.2" y="103.6" transform="rotate(-90 211.2 103.6)">2k49</text>
<text x="216.3" y="102.7" transform="rotate(-90 216.3 102.7)">R35</text>
<text x="219.5" y="105.7">1k</text>
<text x="226.4" y="107.3">AD_IAT</text>
<text x="231.5" y="104.6">D3-4</text>
<text x="248.1" y="103.2">L0805C100MDWIT</text>
<text x="248.1" y="107.3">VU</text>
<text x="257.3" y="104.3">L1</text>
<text x="272.5" y="107.3">USB+</text>
<text x="112.6" y="112.7">SCL</text>
<text x="112.6" y="110">SDA</text>
<text x="131.2" y="111.4">DA112S1</text>
<text x="151.6" y="113" transform="rotate(-90 151.6 113)">10k</text>
<text x="156.7" y="113.6" transform="rotate(-90 156.7 113.6)">R47</text>
<text x="170.3" y="109.6">1n</text>
<text x="181" y="110.8">R5</text>
<text x="187.4" y="109.6">1u</text>
<text x="188.1" y="111.5">DA112S1</text>
<text x="208.3" y="109.6">1n</text>
<text x="217.4" y="110.8">R13</text>
<text x="225.3" y="109.6">1u</text>
<text x="226" y="111.5">DA112S1</text>
<text x="247" y="109.6">C47</text>
<text x="271.4" y="109.6">C50</text>
<text x="112.6" y="115.4">MAP</text>
<text x="168.4" y="115">C36</text>
<text x="187.4" y="115">C42</text>
<text x="206.3" y="115">C30</text>
<text x="225.3" y="115">C41</text>
<text x="248.9" y="115">1u</text>
<text x="271.4" y="115">1n</text>
<text x="112.6" y="123.6">INJA</text>
<text x="149.3" y="124.2">GND</text>
<text x="168.8" y="120.9" transform="rotate(-90 168.8 120.9)">+5V</text>
<text x="178.4" y="124.4" transform="rotate(-90 178.4 124.4)">R12</text>
<text x="181.9" y="121.5">GND</text>
<text x="219.8" y="121.5">GND</text>
<text x="265.8" y="121.5">GND</text>
<text x="112.6" y="126.3">INJB</text>
<text x="112.6" y="129">DIAHG</text>
<text x="134.3" y="129">TPS</text>
<text x="135.1" y="131.3">1n</text>
<text x="146.4" y="127.4">1k</text>
<text x="152.2" y="131.3">220n</text>
<text x="153.2" y="129">AD_TPS</text>
<text x="158.3" y="126.3">D3-2</text>
<text x="173.3" y="130.9" transform="rotate(-90 173.3 130.9)">2k49(NC)</text>
<text x="174.9" y="129">LMM</text>
<text x="175.7" y="131.3">1n</text>
<text x="187" y="127.4">1k</text>
<text x="192.8" y="131.3">220n</text>
<text x="193.9" y="129">AD_LMM</text>
<text x="201.6" y="126.3">D3-3</text>
<text x="215.6" y="129">MAP</text>
<text x="216.4" y="131.3">1n</text>
<text x="227.6" y="127.4">1k</text>
<text x="233.4" y="131.3">220n</text>
<text x="234.5" y="129">AD_MAP</text>
<text x="239.6" y="126.3">D3-6</text>
<text x="112.6" y="137.1">RXD</text>
<text x="112.6" y="134.4">TXD</text>
<text x="133.2" y="136.7">C28</text>
<text x="144.3" y="132.5">R30</text>
<text x="152.2" y="136.7">C39</text>
<text x="152.9" y="133.2">DA112S1</text>
<text x="175.3" y="136.7">C8</text>
<text x="184.9" y="132.5">R18</text>
<text x="192.8" y="136.7">C40</text>
<text x="196.2" y="133.2">DA112S1</text>
<text x="215.9" y="136.7">C5</text>
<text x="225.6" y="132.5">R32</text>
<text x="233.4" y="136.7">C16</text>
<text x="234.1" y="133.2">DA112S1</text>
<text x="256.2" y="136.4">IC5</text>
<text x="146.6" y="143.2">GND</text>
<text x="187.3" y="143.2">GND</text>
<text x="227.9" y="143.2">GND</text>
<text x="240.6" y="139.1">+5V</text>
<text x="248.1" y="142.5">D-</text>
<text x="248.1" y="139.8">VU</text>
<text x="272.5" y="142.5">DA-</text>
<text x="272.5" y="139.8">VUA</text>
<text x="112.6" y="147.9">AD_BAT</text>
<text x="112.6" y="145.2">AD_5V</text>
<text x="146.4" y="147.9">IC8</text>
<text x="155.9" y="144.6">+5V</text>
<text x="178.3" y="149.1">R8</text>
<text x="191.2" y="147.1">CH330N</text>
<text x="220.6" y="149" transform="rotate(-90 220.6 149)">100n</text>
<text x="226" y="149" transform="rotate(-90 226 149)">C11</text>
<text x="248.1" y="145.2">D+</text>
<text x="272.5" y="145.2">DA+</text>
<text x="112.6" y="153.4">AD_CLT</text>
<text x="112.6" y="150.7">AD_MAP</text>
<text x="156" y="153.4">MAP</text>
<text x="164.1" y="150.7">DA+</text>
<text x="170.9" y="154.5">R4</text>
<text x="176.8" y="154.2">27R</text>
<text x="212.8" y="153.4">TXD</text>
<text x="212.8" y="150.7">3V3</text>
<text x="232.5" y="152.7" transform="rotate(-90 232.5 152.7)">GND</text>
<text x="241" y="150.9" transform="rotate(-90 241 150.9)">39k</text>
<text x="246.2" y="151.5" transform="rotate(-90 246.2 151.5)">R73</text>
<text x="249.6" y="154">GND</text>
<text x="256.2" y="153">USB6B1</text>
<text x="267.7" y="154">GND</text>
<text x="112.6" y="161.5">AD_TPS</text>
<text x="112.6" y="156.1">AD_IAT</text>
<text x="112.6" y="158.8">AD_LMM</text>
<text x="128.6" y="161.5">MPXH6400AC6T1</text>
<text x="164.1" y="161.5">RST</text>
<text x="164.1" y="156.1">DA-</text>
<text x="170.9" y="159.6">27</text>
<text x="173.8" y="159.6">R</text>
<text x="212.8" y="156.1">RXD</text>
<text x="212.8" y="158.8">VUA</text>
<text x="231.8" y="156.1">AD_5V</text>
<text x="245.6" y="159.5">D4</text>
<text x="141.1" y="166.2">JP4</text>
<text x="154.8" y="162.2">GND</text>
<text x="183.7" y="167.6">GND</text>
<text x="191.2" y="164.2">U$1</text>
<text x="245.6" y="162.4">LM4041DIM3-1.2</text>
<text x="112.6" y="172.3">CS2</text>
<text x="131.6" y="172.3">D+</text>
<text x="131.6" y="169.6">USB+</text>
<text x="171.8" y="168" transform="rotate(-90 171.8 168)">C12</text>
<text x="177.2" y="169" transform="rotate(-90 177.2 169)">100n</text>
<text x="238.8" y="170.3">GND</text>
<text x="112.6" y="177.7">IGNB</text>
<text x="131.6" y="175">D-</text>
<text x="39.5" y="185.9">ATMEGA2561-16AU</text>
<text x="112.6" y="180.4">IGND</text>
<text x="132.8" y="181.6" transform="rotate(-90 132.8 181.6)">GND</text>
</g>
<g font-size="2.3" fill="#808080">
<text x="34.4" y="20.2">20</text>
<text x="41.9" y="21.4">RESET</text>
<text x="91.9" y="21.4">(AD7)PA7</text>
<text x="107" y="23">45</text>
<text x="107" y="20.2">44</text>
<text x="34.4" y="25.7">23</text>
<text x="41.9" y="26.9">XTAL2</text>
<text x="91.9" y="29.6">(AD4)PA4</text>
<text x="91.9" y="26.9">(AD5)PA5</text>
<text x="91.9" y="24.2">(AD6)PA6</text>
<text x="107" y="28.4">47</text>
<text x="107" y="25.7">46</text>
<text x="181.4" y="25.7">1</text>
<text x="181.4" y="28.4">2</text>
<text x="185.5" y="26.9">KIO</text>
<text x="185.5" y="29.6">VIN</text>
<text x="200.1" y="29.6">RXD</text>
<text x="200.3" y="26.9">TXD</text>
<text x="207.8" y="28.4">23</text>
<text x="207.8" y="25.7">24</text>
<text x="261.6" y="26.9">X1-1</text>
<text x="261.6" y="29.6">X1-2</text>
<text x="34.4" y="31.1">24</text>
<text x="41.9" y="32.3">XTAL1</text>
<text x="91.9" y="35">(AD2)PA2</text>
<text x="91.9" y="32.3">(AD3)PA3</text>
<text x="107" y="33.8">49</text>
<text x="107" y="31.1">48</text>
<text x="181.4" y="31.1">3</text>
<text x="181.4" y="33.8">4</text>
<text x="185.5" y="32.3">OUT5</text>
<text x="185.5" y="35">OUT4</text>
<text x="198.3" y="32.3">AGND</text>
<text x="200.8" y="35">+5V</text>
<text x="207.8" y="33.8">21</text>
<text x="207.8" y="31.1">22</text>
<text x="261.6" y="32.3">X1-3</text>
<text x="261.6" y="35">X1-4</text>
<text x="34.4" y="41.9">63</text>
<text x="34.4" y="36.5">62</text>
<text x="34.4" y="39.2">64</text>
<text x="41.9" y="37.7">AREF</text>
<text x="41.9" y="40.4">AVCC</text>
<text x="91.9" y="40.4">(AD0)PA0</text>
<text x="91.9" y="37.7">(AD1)PA1</text>
<text x="107" y="39.2">51</text>
<text x="107" y="36.5">50</text>
<text x="181.4" y="36.5">5</text>
<text x="181.4" y="39.2">6</text>
<text x="181.4" y="41.9">7</text>
<text x="185.5" y="37.7">OUT3</text>
<text x="185.5" y="40.4">PGND</text>
<text x="199.9" y="37.7">NRO</text>
<text x="201.4" y="40.4">IN3</text>
<text x="207.8" y="41.9">18</text>
<text x="207.8" y="39.2">19</text>
<text x="207.8" y="36.5">20</text>
<text x="261.6" y="37.7">X1-5</text>
<text x="261.6" y="40.4">X1-6</text>
<text x="41.9" y="43.1">AGND</text>
<text x="74.1" y="45.8">(OC0A/OC1C/PCINT7)PB7</text>
<text x="107" y="44.6">17</text>
<text x="107" y="47.3">16</text>
<text x="181.4" y="44.6">8</text>
<text x="181.4" y="47.3">9</text>
<text x="185.5" y="43.1">OUT2</text>
<text x="185.5" y="45.8">OUT1</text>
<text x="201.4" y="43.1">IN1</text>
<text x="201.8" y="45.8">CS</text>
<text x="207.8" y="47.3">16</text>
<text x="207.8" y="44.6">17</text>
<text x="261.6" y="43.1">X1-7</text>
<text x="261.6" y="45.8">X1-8</text>
<text x="34.4" y="50">21</text>
<text x="34.4" y="52.8">52</text>
<text x="41.9" y="51.2">VCC</text>
<text x="42" y="54">VCC</text>
<text x="81.1" y="51.2">(OC1A/PCINT5)PB5</text>
<text x="81.1" y="48.5">(OC1B/PCINT6)PB6</text>
<text x="81.1" y="54">(OC2A/PCINT4)PB4</text>
<text x="107" y="50">15</text>
<text x="107" y="52.8">14</text>
<text x="180.1" y="50">10</text>
<text x="180.3" y="52.8">11</text>
<text x="185.5" y="48.5">PGND</text>
<text x="185.5" y="51.2">VR+</text>
<text x="185.5" y="53.9">VR-</text>
<text x="199.1" y="54">MISO</text>
<text x="199.1" y="51.2">MOSI</text>
<text x="200.2" y="48.5">SCK</text>
<text x="207.8" y="52.8">14</text>
<text x="207.8" y="50">15</text>
<text x="261.6" y="48.5">X1-9</text>
<text x="261.6" y="51.2">X1-10</text>
<text x="261.6" y="53.9">X1-11</text>
<text x="81.5" y="56.7">(MISO/PCINT3)PB3</text>
<text x="81.5" y="59.4">(MOSI/PCINT2)PB2</text>
<text x="107" y="55.5">13</text>
<text x="107" y="58.2">12</text>
<text x="180.1" y="55.5">12</text>
<text x="180.1" y="58.2">25</text>
<text x="185.5" y="56.7">WD_DIS VR_OUT</text>
<text x="185.5" y="59.4">PGND</text>
<text x="207.8" y="55.5">13</text>
<text x="261.6" y="56.7">X1-12</text>
<text x="261.6" y="59.4">X1-13</text>
<text x="34.4" y="60.9">22</text>
<text x="34.4" y="63.6">53</text>
<text x="41.9" y="62.1">GND</text>
<text x="42" y="64.5">GND</text>
<text x="82.7" y="62.1">(SCK/PCINT1)PB1</text>
<text x="84.3" y="64.8">(SS/PCINT0)PB0</text>
<text x="107" y="60.9">11</text>
<text x="107" y="63.6">10</text>
<text x="261.6" y="62.1">X1-14</text>
<text x="261.6" y="64.8">X1-15</text>
<text x="92" y="70.2">(A15)PC7</text>
<text x="107" y="71.7">41</text>
<text x="107" y="69">42</text>
<text x="146.8" y="71.7">6</text>
<text x="155.7" y="71.7">5</text>
<text x="261.6" y="67.5">X1-16</text>
<text x="261.6" y="70.2">X1-17</text>
<text x="92" y="75.6">(A13)PC5</text>
<text x="92" y="72.9">(A14)PC6</text>
<text x="107" y="77.1">39</text>
<text x="107" y="74.4">40</text>
<text x="146.8" y="77.1">2</text>
<text x="146.8" y="74.4">4</text>
<text x="155.7" y="77.1">1</text>
<text x="155.7" y="74.4">3</text>
<text x="189.5" y="77.1">1</text>
<text x="207.8" y="77.1">3</text>
<text x="261.6" y="72.9">X1-18</text>
<text x="261.6" y="75.6">X1-19</text>
<text x="92" y="83.7">(A10)PC2</text>
<text x="92" y="78.3">(A12)PC4</text>
<text x="92.1" y="81">(A11)PC3</text>
<text x="107" y="82.6">37</text>
<text x="107" y="79.8">38</text>
<text x="193.7" y="78.3">VI</text>
<text x="197.1" y="82.1">GND</text>
<text x="201.6" y="78.3">VO</text>
<text x="261.6" y="78.3">X1-20</text>
<text x="261.6" y="81">X1-21</text>
<text x="261.6" y="83.7">X1-22</text>
<text x="93.2" y="89.2">(A8)PC0</text>
<text x="93.2" y="86.5">(A9)PC1</text>
<text x="107" y="88">35</text>
<text x="107" y="85.3">36</text>
<text x="198.9" y="84.6" transform="rotate(-90 198.9 84.6)">4</text>
<text x="261.6" y="86.5">X1-23</text>
<text x="261.6" y="89.2">X1-24</text>
<text x="93.3" y="94.6">(T0)PD7</text>
<text x="107" y="93.4">32</text>
<text x="130.5" y="93.4">4</text>
<text x="130.5" y="90.7">5</text>
<text x="90" y="100">(XCK1)PD5</text>
<text x="93.3" y="97.3">(T1)PD6</text>
<text x="107" y="101.5">29</text>
<text x="107" y="96.1">31</text>
<text x="107" y="98.8">30</text>
<text x="130.5" y="101.5">1</text>
<text x="130.5" y="98.8">2</text>
<text x="130.5" y="96.1">3</text>
<text x="84.5" y="105.4">(TXD1/INT3)PD3</text>
<text x="90.9" y="102.7">(ICP1)PD4</text>
<text x="107" y="106.9">27</text>
<text x="107" y="104.2">28</text>
<text x="144.7" y="102.1" transform="rotate(-90 144.7 102.1)">6</text>
<text x="147.6" y="106.9">5</text>
<text x="198.2" y="106.9">1</text>
<text x="236.2" y="106.9">2</text>
<text x="84.3" y="108.1">(RXD1/INT2)PD2</text>
<text x="85.7" y="110.8">(SDA/INT1)PD1</text>
<text x="86" y="113.5">(SCL/INT0)PD0</text>
<text x="107" y="112.3">25</text>
<text x="107" y="109.6">26</text>
<text x="125.1" y="109.6">1</text>
<text x="125.1" y="112.3">2</text>
<text x="144.7" y="113.8" transform="rotate(-90 144.7 113.8)">8</text>
<text x="78.6" y="119">(CLKO/ICP3/INT7)PE7</text>
<text x="107" y="117.8">9</text>
<text x="125.1" y="115.1">3</text>
<text x="84.2" y="124.4">(OC3C/INT5)PE5</text>
<text x="87.8" y="121.7">(T3/INT6)PE6</text>
<text x="107" y="125.9">6</text>
<text x="107" y="123.2">7</text>
<text x="107" y="120.5">8</text>
<text x="84.2" y="129.8">(OC3A/AIN1)PE3</text>
<text x="84.3" y="127.1">(OC3B/INT4)PE4</text>
<text x="107" y="128.6">5</text>
<text x="107" y="131.3">4</text>
<text x="163" y="128.6">4</text>
<text x="206.4" y="128.6">3</text>
<text x="244.3" y="128.6">7</text>
<text x="78.2" y="137.9">(RXD0/PCIN8/PDI)PE0</text>
<text x="84.5" y="132.5">(XCK0/AIN0)PE2</text>
<text x="84.7" y="135.2">(TXD0/PDO)PE1</text>
<text x="107" y="136.7">2</text>
<text x="107" y="134">3</text>
<text x="85.8" y="143.3">(ADC7/TDI)PF7</text>
<text x="107" y="142.1">54</text>
<text x="254.5" y="139.4">1</text>
<text x="254.5" y="142.1">2</text>
<text x="258.7" y="140.6">VCC</text>
<text x="258.7" y="143.3">IO1</text>
<text x="267.4" y="142.1">7</text>
<text x="267.4" y="139.4">8</text>
<text x="84.7" y="146.1">(ADC6/TDO)PF6</text>
<text x="84.7" y="148.8">(ADC5/TMS)PF5</text>
<text x="107" y="147.6">56</text>
<text x="107" y="144.9">55</text>
<text x="254.5" y="144.9">3</text>
<text x="254.5" y="147.6">4</text>
<text x="258.7" y="146">IO2</text>
<text x="258.7" y="148.8">GND</text>
<text x="267.4" y="147.6">5</text>
<text x="267.4" y="144.9">6</text>
<text x="84.9" y="151.5">(ADC4/TCK)PF4</text>
<text x="90.2" y="154.2">(ADC3)PF3</text>
<text x="107" y="155.7">59</text>
<text x="107" y="153">58</text>
<text x="107" y="150.3">57</text>
<text x="141.7" y="154.2">VOUT</text>
<text x="143.2" y="151.5">VCC</text>
<text x="153" y="150.3">2</text>
<text x="153" y="155.7">3</text>
<text x="153" y="153">4</text>
<text x="189.5" y="150.3">1</text>
<text x="189.5" y="153">2</text>
<text x="189.5" y="155.7">3</text>
<text x="193.7" y="151.5">D+</text>
<text x="193.7" y="154.2">D-</text>
<text x="200.1" y="154.2">RXD</text>
<text x="200.9" y="151.5">3V3</text>
<text x="207.8" y="155.7">6</text>
<text x="207.8" y="153">7</text>
<text x="207.8" y="150.3">8</text>
<text x="90.2" y="159.6">(ADC1)PF1</text>
<text x="90.2" y="156.9">(ADC2)PF2</text>
<text x="107" y="161.1">61</text>
<text x="107" y="158.4">60</text>
<text x="143" y="156.9">GND</text>
<text x="189.5" y="158.4">4</text>
<text x="193.7" y="156.9">GND</text>
<text x="193.7" y="159.6">RTS</text>
<text x="200.1" y="159.6">VCC</text>
<text x="200.3" y="156.9">TXD</text>
<text x="207.8" y="158.4">5</text>
<text x="89.7" y="167.7">(OC0B)PG5</text>
<text x="90.2" y="162.3">(ADC0)PF0</text>
<text x="107" y="166.5">1</text>
<text x="88.3" y="170.4">(TOSC1)PG4</text>
<text x="88.3" y="173.1">(TOSC2)PG3</text>
<text x="107" y="169.2">19</text>
<text x="107" y="171.9">18</text>
<text x="144.1" y="169.2">1</text>
<text x="144.1" y="171.9">2</text>
<text x="91.6" y="175.8">(ALE)PG2</text>
<text x="92.6" y="178.6">(RD)PG1</text>
<text x="107" y="174.7">43</text>
<text x="107" y="177.4">34</text>
<text x="144.1" y="174.7">3</text>
<text x="144.1" y="177.4">4</text>
<text x="92" y="181.3">(WR)PG0</text>
<text x="107" y="180.1">33</text>
</g>
<text font-size="1.9" fill="#c90d0c" x="160.6" y="22.9" transform="rotate(-90 160.6 22.9)">+</text>
<g font-size="1.9" fill="#808080">
<text x="147" y="103.2">REF2</text>
<text x="201.2" y="102.6">REF2</text>
<text x="239.1" y="102.6">REF2</text>
<text x="146.3" y="112.7">REF1</text>
<text x="200.5" y="113.4">REF1</text>
<text x="238.5" y="113.4">REF1</text>
<text x="166" y="124.2">REF2</text>
<text x="209.3" y="124.2">REF2</text>
<text x="247.3" y="124.2">REF2</text>
<text x="165.3" y="135.1">REF1</text>
<text x="208.7" y="135.1">REF1</text>
<text x="246.6" y="135.1">REF1</text>
</g>
</svg>
